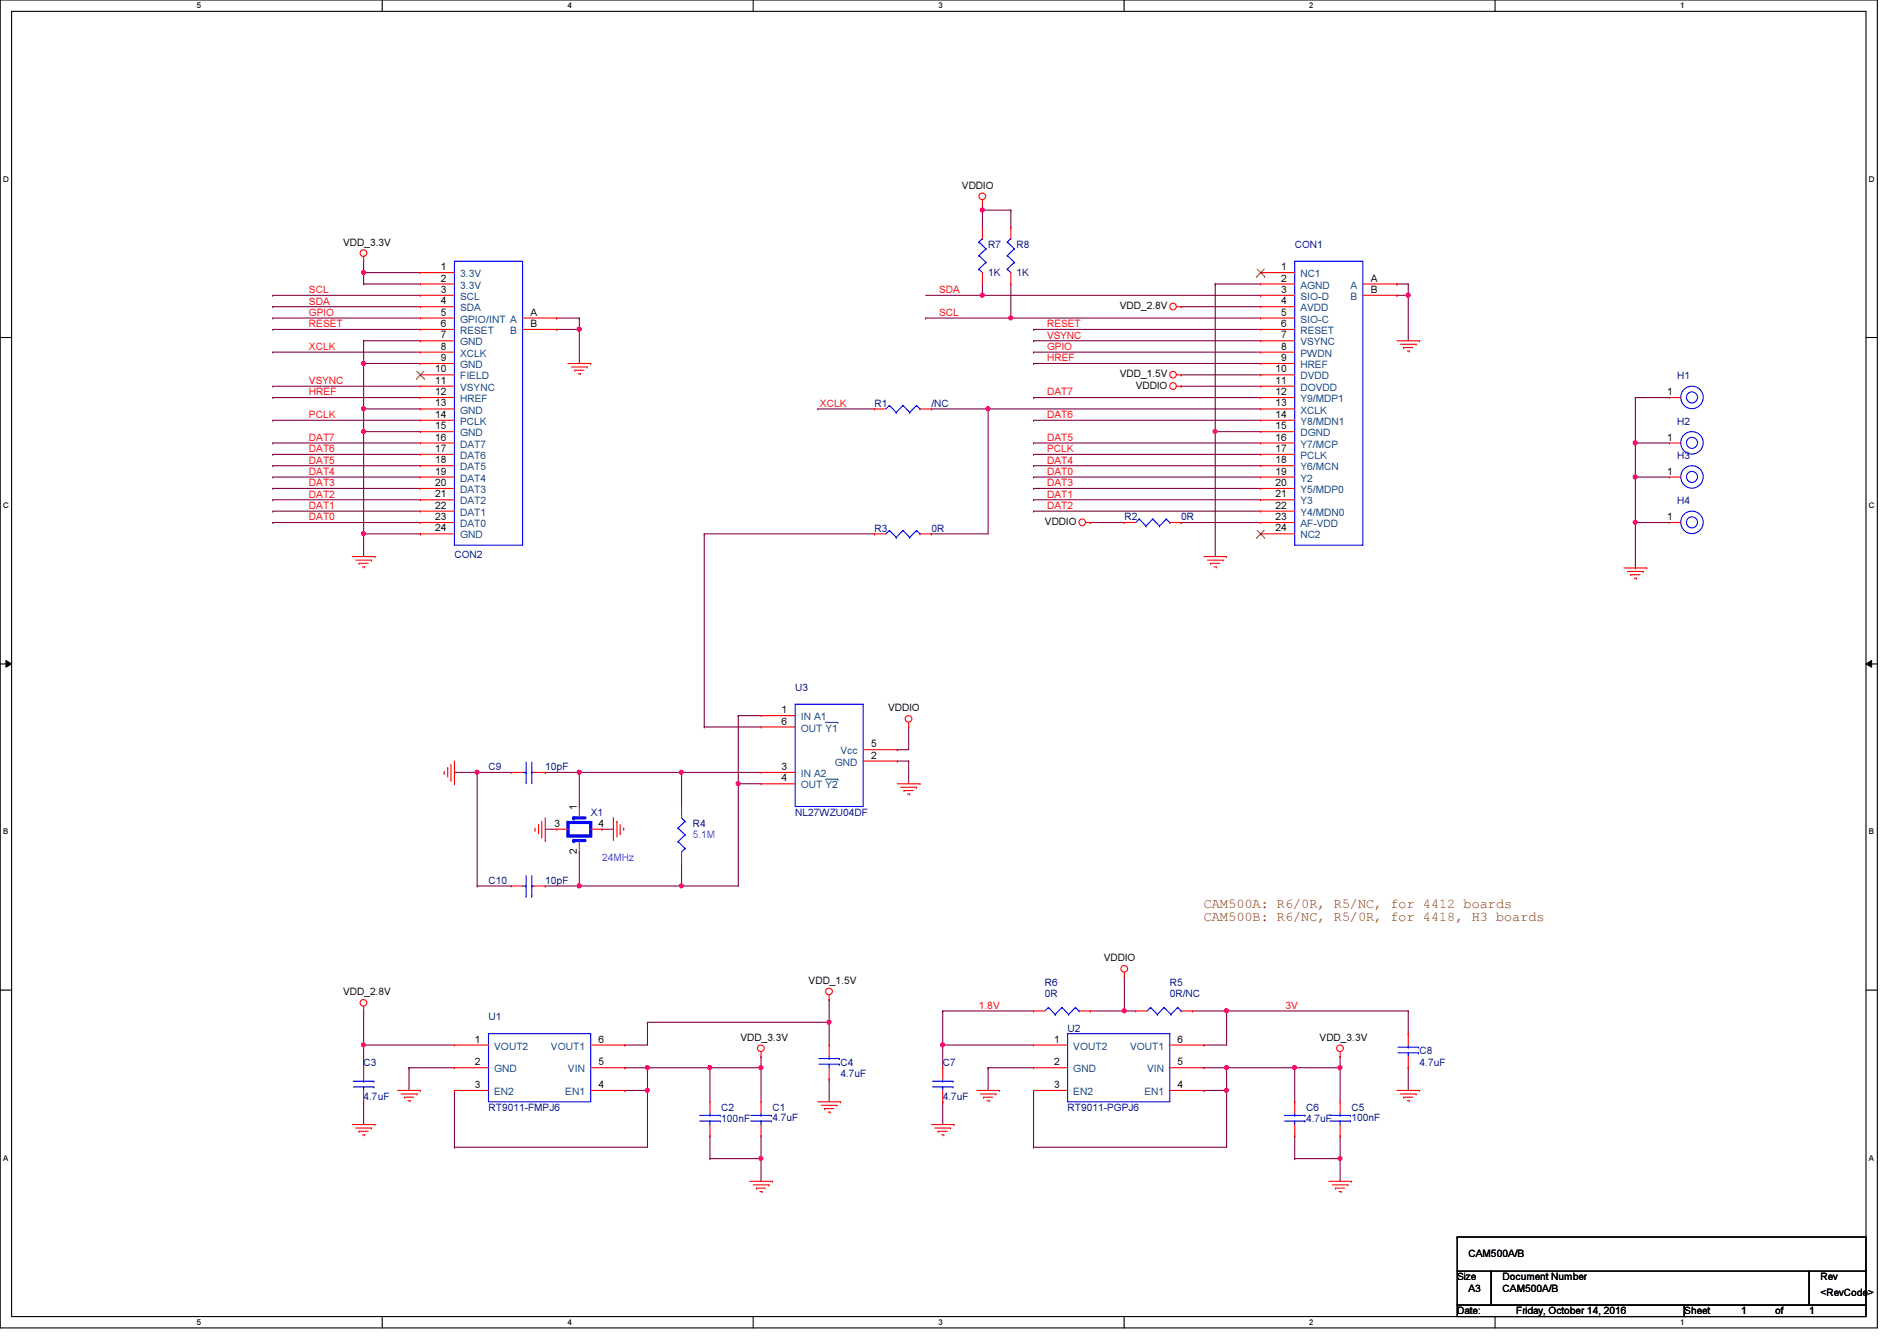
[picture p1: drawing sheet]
<svg xmlns="http://www.w3.org/2000/svg" width="297mm" height="210mm" viewBox="0 0 297 210" stroke-linecap="round" stroke-linejoin="round" font-family="sans-serif">
<path d="M0 0h294v207.9h-294zM1.8 1.8h290.4v204.3h-290.4z" fill="none" stroke="#000" stroke-width=".17"/>
<g fill="#fff">
<path d="M30.8 .2h.7v1.4h-.7z"/>
<path d="M30.8 206.2h.7v1.4h-.7z"/>
</g>
<path d="M59.9 0v1.8M59.9 206.1v1.8" fill="none" stroke="#000" stroke-width=".17"/>
<g fill="#fff">
<path d="M88.9 .2h.6v1.4h-.6z"/>
<path d="M88.9 206.2h.6v1.4h-.6z"/>
</g>
<path d="M117.9 0v1.8M117.9 206.1v1.8" fill="none" stroke="#000" stroke-width=".17"/>
<g fill="#fff">
<path d="M146.9 .2h.7v1.4h-.7z"/>
<path d="M146.9 206.2h.7v1.4h-.7z"/>
</g>
<path d="M176 0v1.8M176 206.1v1.8" fill="none" stroke="#000" stroke-width=".17"/>
<g fill="#fff">
<path d="M205 .2h.7v1.4h-.7z"/>
<path d="M205 206.2h.7v1.4h-.7z"/>
</g>
<path d="M234.1 0v1.8M234.1 206.1v1.8" fill="none" stroke="#000" stroke-width=".17"/>
<g fill="#fff">
<path d="M263.1 .2h.7v1.4h-.7z"/>
<path d="M263.1 206.2h.7v1.4h-.7z"/>
<path d="M.5 27.3h.9v1.4h-.9z"/>
<path d="M292.6 27.3h.9v1.4h-.9z"/>
<path d="M.5 78.4h.9v1.4h-.9z"/>
<path d="M292.6 78.4h.9v1.4h-.9z"/>
</g>
<path d="M0 52.8h1.8M292.2 52.8h1.8" fill="none" stroke="#000" stroke-width=".17"/>
<g fill="#fff">
<path d="M.5 129.5h.8v1.4h-.8z"/>
<path d="M292.6 129.5h.9v1.4h-.9z"/>
</g>
<path d="M0 103.9h1.8M292.2 103.9h1.8" fill="none" stroke="#000" stroke-width=".17"/>
<path d="M.9 103.4l.9 .5-.9 .5zM292.2 103.9l.9-.5v1z" fill="#000"/>
<path d="M.9 103.4l.9 .5-.9 .5zM292.2 103.9l.9-.5v1z" fill="none" stroke="#000" stroke-width=".16"/>
<g fill="#fff">
<path d="M.5 180.5h.8v1.4h-.8z"/>
<path d="M292.6 180.5h.9v1.4h-.9z"/>
</g>
<path d="M0 155h1.8M292.2 155h1.8" fill="none" stroke="#000" stroke-width=".17"/>
<path d="M218.7 44.4h.1M218.7 46.2h.1M218.7 44.4h1.8M218.7 46.2h1.8M220.5 46.2h.1M220.5 46.2v7.1" fill="none" stroke="#800040" stroke-width=".17"/>
<circle cx="220.5" cy="46.2" r=".32" fill="#f0f"/>
<circle cx="220.5" cy="46.2" r=".32" fill="none" stroke="#f0f" stroke-width=".17"/>
<path d="M220.5 44.4h.1M220.5 44.4v1.8M56.9 67.6h.1M56.9 67.6v19.5M56.9 83.6h.1" fill="none" stroke="#800040" stroke-width=".17"/>
<circle cx="56.9" cy="83.5" r=".32" fill="#f0f"/>
<circle cx="56.9" cy="83.5" r=".32" fill="none" stroke="#f0f" stroke-width=".17"/>
<circle cx="56.9" cy="67.5" r=".32" fill="#f0f"/>
<circle cx="56.9" cy="67.5" r=".32" fill="none" stroke="#f0f" stroke-width=".17"/>
<path d="M56.9 53.3h.1M56.9 56.9h.1M56.9 53.3h8.9M56.9 56.9h8.9M56.9 53.3v10.7M56.9 64h.1M56.9 64h8.9" fill="none" stroke="#800040" stroke-width=".17"/>
<circle cx="56.9" cy="56.9" r=".32" fill="#f0f"/>
<circle cx="56.9" cy="56.9" r=".32" fill="none" stroke="#f0f" stroke-width=".17"/>
<path d="M56.9 67.6h.1M56.9 64h.1M56.9 67.6h8.9M56.9 64v3.6" fill="none" stroke="#800040" stroke-width=".17"/>
<circle cx="56.9" cy="64" r=".32" fill="#f0f"/>
<circle cx="56.9" cy="64" r=".32" fill="none" stroke="#f0f" stroke-width=".17"/>
<g fill="none" stroke="#800040" stroke-width=".17">
<path d="M42.7 55.1h.1M42.7 51.6h.1M42.7 49.8h.1M42.7 48h.1M42.7 46.2h.1M42.7 55.1h23.1M42.7 51.6h23.1M42.7 49.8h23.1M42.7 48h23.1M42.7 46.2h23.1M56.9 40.9h.1M56.9 42.7h.1"/>
<path d="M56.9 40.9v1.8M56.9 42.7h8.9M42.7 76.5h.1M42.7 69.3h.1M42.7 72.9h.1M42.7 74.7h.1M42.7 78.2h.1M42.7 71.1h.1M42.7 65.8h.1M42.7 62.2h.1M42.7 60.5h.1M42.7 76.5h23.1"/>
<path d="M42.7 69.3h23.1M42.7 72.9h23.1M42.7 74.7h23.1M42.7 78.2h23.1M42.7 71.1h23.1M42.7 65.8h23.1M42.7 62.2h23.1M42.7 60.5h23.1M42.7 80h.1M42.7 81.8h.1M42.7 80h23.1M42.7 81.8h23.1"/>
</g>
<circle cx="56.9" cy="42.6" r=".32" fill="#f0f"/>
<circle cx="56.9" cy="42.6" r=".32" fill="none" stroke="#f0f" stroke-width=".17"/>
<path d="M56.9 44.4h.1M56.9 42.7h.1M56.9 44.4h8.9M56.9 42.7v1.7M87.2 49.8h.1M87.2 49.8h3.5M90.7 51.6h.1M90.7 51.6v5.3" fill="none" stroke="#800040" stroke-width=".17"/>
<circle cx="90.7" cy="51.5" r=".32" fill="#f0f"/>
<circle cx="90.7" cy="51.5" r=".32" fill="none" stroke="#f0f" stroke-width=".17"/>
<path d="M87.2 51.6h.1M90.7 49.8h.1M90.7 49.8v1.8h-3.5M190.3 44.4h.1M190.3 44.4h7.1M190.3 67.6h.1M190.3 67.6v19.5" fill="none" stroke="#800040" stroke-width=".17"/>
<circle cx="190.3" cy="67.5" r=".32" fill="#f0f"/>
<circle cx="190.3" cy="67.5" r=".32" fill="none" stroke="#f0f" stroke-width=".17"/>
<path d="M190.3 44.4h.1M190.3 44.4v23.2M190.3 67.6h.1M190.3 67.6h7.1M64 167.1h.1M64 167.1h7.2M64 167.1v3.6M101.4 167.1h.1M101.4 167.1v3.6" fill="none" stroke="#800040" stroke-width=".17"/>
<circle cx="101.4" cy="167.1" r=".32" fill="#f0f"/>
<circle cx="101.4" cy="167.1" r=".32" fill="none" stroke="#f0f" stroke-width=".17"/>
<path d="M71.2 170.7h.1M71.2 179.6h.1M71.2 170.7v8.9M97.8 170.7h.1M97.8 170.7h3.6M101.4 170.7h.1M101.4 170.7v8.9h-30.2" fill="none" stroke="#800040" stroke-width=".17"/>
<circle cx="101.4" cy="170.7" r=".32" fill="#f0f"/>
<circle cx="101.4" cy="170.7" r=".32" fill="none" stroke="#f0f" stroke-width=".17"/>
<path d="M56.9 158.2h.1M56.9 158.2v5.4M97.8 167.1h.1M97.8 167.1h3.6M101.4 160h.1M101.4 160h28.4" fill="none" stroke="#800040" stroke-width=".17"/>
<circle cx="129.8" cy="160" r=".32" fill="#f0f"/>
<circle cx="129.8" cy="160" r=".32" fill="none" stroke="#f0f" stroke-width=".17"/>
<path d="M129.8 160h.1M129.8 160v3.6M119.2 181.4h.1M119.2 181.4v3.5" fill="none" stroke="#800040" stroke-width=".17"/>
<circle cx="119.1" cy="181.3" r=".32" fill="#f0f"/>
<circle cx="119.1" cy="181.3" r=".32" fill="none" stroke="#f0f" stroke-width=".17"/>
<path d="M56.9 163.6h.1M56.9 163.6v3.5M111.2 177.8h.1M111.2 177.8v3.6M111.2 181.4h.1M111.2 181.4h8" fill="none" stroke="#800040" stroke-width=".17"/>
<circle cx="56.9" cy="163.5" r=".32" fill="#f0f"/>
<circle cx="56.9" cy="163.5" r=".32" fill="none" stroke="#f0f" stroke-width=".17"/>
<path d="M56.9 172.5h.1M56.9 172.5v3.5M111.2 167.1h.1M111.2 167.1h8M119.2 177.8h.1M119.2 177.8v3.6" fill="none" stroke="#800040" stroke-width=".17"/>
<circle cx="111.1" cy="167.1" r=".32" fill="#f0f"/>
<circle cx="111.1" cy="167.1" r=".32" fill="none" stroke="#f0f" stroke-width=".17"/>
<path d="M129.8 156.5h.1M129.8 156.5v3.5M56.9 163.6h.1M56.9 163.6h14.3M101.4 160h.1M101.4 160v3.6M119.2 165.4h.1M119.2 165.4v1.7M129.8 168.9h.1M129.8 168.9v3.6" fill="none" stroke="#800040" stroke-width=".17"/>
<circle cx="119.1" cy="167.1" r=".32" fill="#f0f"/>
<circle cx="119.1" cy="167.1" r=".32" fill="none" stroke="#f0f" stroke-width=".17"/>
<path d="M158.3 49.8h.1M158.3 49.8h39.1M185 48h.1M185 48h12.4M101.4 167.1h.1M101.4 167.1h9.8M111.2 167.1h.1M111.2 167.1v5.4M119.2 167.1h.1M119.2 167.1v5.4" fill="none" stroke="#800040" stroke-width=".17"/>
<circle cx="158.3" cy="49.8" r=".32" fill="#f0f"/>
<circle cx="158.3" cy="49.8" r=".32" fill="none" stroke="#f0f" stroke-width=".17"/>
<g fill="none" stroke="#800040" stroke-width=".17">
<path d="M161.8 51.6h.1M161.8 53.3h.1M161.8 55.1h.1M161.8 56.9h.1M161.8 51.6h35.6M161.8 53.3h35.6M161.8 55.1h35.6M161.8 56.9h35.6M185 58.7h.1M185 58.7h12.4M97.8 163.6h.1M97.8 163.6h3.6"/>
<path d="M154.7 167.1h.1M154.7 167.1h7.1M154.7 167.1v3.6M192.1 167.1h.1M192.1 167.1v3.6"/>
</g>
<circle cx="192" cy="167.1" r=".32" fill="#f0f"/>
<circle cx="192" cy="167.1" r=".32" fill="none" stroke="#f0f" stroke-width=".17"/>
<path d="M161.8 170.7h.1M161.8 179.6h.1M161.8 170.7v8.9M188.5 170.7h.1M188.5 170.7h3.6M192.1 170.7h.1M192.1 170.7v8.9h-30.3" fill="none" stroke="#800040" stroke-width=".17"/>
<circle cx="192" cy="170.7" r=".32" fill="#f0f"/>
<circle cx="192" cy="170.7" r=".32" fill="none" stroke="#f0f" stroke-width=".17"/>
<path d="M147.6 158.2h.1M147.6 158.2v5.4M192.1 158.2h.1M192.1 158.2h28.4M188.5 167.1h.1M188.5 167.1h3.6" fill="none" stroke="#800040" stroke-width=".17"/>
<circle cx="192" cy="158.2" r=".32" fill="#f0f"/>
<circle cx="192" cy="158.2" r=".32" fill="none" stroke="#f0f" stroke-width=".17"/>
<path d="M220.5 158.2h.1M220.5 158.2v3.6M209.8 181.4h.1M209.8 181.4v3.5" fill="none" stroke="#800040" stroke-width=".17"/>
<circle cx="209.8" cy="181.3" r=".32" fill="#f0f"/>
<circle cx="209.8" cy="181.3" r=".32" fill="none" stroke="#f0f" stroke-width=".17"/>
<path d="M147.6 163.6h.1M147.6 163.6v3.5M202.7 177.8h.1M202.7 177.8v3.6M202.7 181.4h.1M202.7 181.4h7.1" fill="none" stroke="#800040" stroke-width=".17"/>
<circle cx="147.6" cy="163.5" r=".32" fill="#f0f"/>
<circle cx="147.6" cy="163.5" r=".32" fill="none" stroke="#f0f" stroke-width=".17"/>
<path d="M147.6 172.5h.1M147.6 172.5v3.5M202.7 167.1h.1M202.7 167.1h7.1M209.8 177.8h.1M209.8 177.8v3.6" fill="none" stroke="#800040" stroke-width=".17"/>
<circle cx="202.7" cy="167.1" r=".32" fill="#f0f"/>
<circle cx="202.7" cy="167.1" r=".32" fill="none" stroke="#f0f" stroke-width=".17"/>
<path d="M192.1 158.2h.1M192.1 158.2v5.4M147.6 163.6h.1M147.6 163.6h14.2M209.8 165.4h.1M209.8 165.4v1.7M220.5 167.1h.1M220.5 167.1v3.6" fill="none" stroke="#800040" stroke-width=".17"/>
<circle cx="209.8" cy="167.1" r=".32" fill="#f0f"/>
<circle cx="209.8" cy="167.1" r=".32" fill="none" stroke="#f0f" stroke-width=".17"/>
<path d="M176.1 152.9h.1M176.1 152.9v5.3M186.7 158.2h.1M186.7 158.2h5.4M188.5 163.6h.1M188.5 163.6h3.6M192.1 167.1h.1M192.1 167.1h10.6M202.7 167.1h.1M202.7 167.1v5.4M209.8 167.1h.1M209.8 167.1v5.4" fill="none" stroke="#800040" stroke-width=".17"/>
<circle cx="176" cy="158.2" r=".32" fill="#f0f"/>
<circle cx="176" cy="158.2" r=".32" fill="none" stroke="#f0f" stroke-width=".17"/>
<g fill="none" stroke="#800040" stroke-width=".17">
<path d="M128.1 64h.1M128.1 64h8.8M154.7 64h.1M154.7 64h42.7M161.8 62.2h.1M161.8 65.8h.1M161.8 69.3h.1M161.8 71.1h.1M161.8 72.9h.1M161.8 74.7h.1M161.8 76.5h.1M161.8 78.2h.1"/>
<path d="M161.8 62.2h35.6M161.8 65.8h35.6M161.8 69.3h35.6M161.8 71.1h35.6M161.8 72.9h35.6M161.8 74.7h35.6M161.8 76.5h35.6M161.8 78.2h35.6M185 60.5h.1M185 60.5h12.4M161.8 80h.1M161.8 80h35.6"/>
<path d="M170.7 81.8h.1M170.7 81.8h5.4M185 81.8h.1M185 81.8h12.4M90.7 120.9h.1M90.7 120.9v5.3"/>
</g>
<circle cx="90.7" cy="120.9" r=".32" fill="#f0f"/>
<circle cx="90.7" cy="120.9" r=".32" fill="none" stroke="#f0f" stroke-width=".17"/>
<path d="M106.7 120.9h.1M106.7 120.9h12.5" fill="none" stroke="#800040" stroke-width=".17"/>
<circle cx="106.7" cy="120.9" r=".32" fill="#f0f"/>
<circle cx="106.7" cy="120.9" r=".32" fill="none" stroke="#f0f" stroke-width=".17"/>
<path d="M106.7 138.7h.1M115.6 122.7h.1M115.6 122.7h3.6M115.6 122.7v16h-8.9" fill="none" stroke="#800040" stroke-width=".17"/>
<circle cx="106.7" cy="138.7" r=".32" fill="#f0f"/>
<circle cx="106.7" cy="138.7" r=".32" fill="none" stroke="#f0f" stroke-width=".17"/>
<path d="M74.7 120.9h.1M74.7 138.7h.1M74.7 120.9h5.3M74.7 138.7h5.3M74.7 120.9v17.8M85.4 129.8h.1M85.4 129.8h1.8M90.7 133.3h.1M90.7 133.3v5.4" fill="none" stroke="#800040" stroke-width=".17"/>
<circle cx="74.7" cy="120.9" r=".32" fill="#f0f"/>
<circle cx="74.7" cy="120.9" r=".32" fill="none" stroke="#f0f" stroke-width=".17"/>
<g fill="none" stroke="#800040" stroke-width=".17">
<path d="M140.5 117.3h.1M140.5 119.1h.1M140.5 119.1h1.8M142.3 113.8h.1M142.3 119.1h.1M142.3 113.8v3.5h-1.8M142.3 119.1v3.6M71.2 120.9h.1M71.2 120.9h3.5M85.4 120.9h.1M85.4 138.7h.1M85.4 120.9h21.3"/>
<path d="M90.7 120.9h.1M90.7 138.7h.1M106.7 120.9h.1M106.7 135.1h.1M106.7 135.1v3.6h-21.3M106.7 120.9v5.3"/>
</g>
<circle cx="90.7" cy="138.7" r=".32" fill="#f0f"/>
<circle cx="90.7" cy="138.7" r=".32" fill="none" stroke="#f0f" stroke-width=".17"/>
<path d="M115.6 112h.1M115.6 112v10.7" fill="none" stroke="#800040" stroke-width=".17"/>
<circle cx="115.6" cy="122.7" r=".32" fill="#f0f"/>
<circle cx="115.6" cy="122.7" r=".32" fill="none" stroke="#f0f" stroke-width=".17"/>
<path d="M154.7 64h.1M154.7 64v19.6M110.3 83.6h.1M110.3 83.6v30.2M110.3 83.6h26.6M136.9 83.6h.1M110.3 113.8h.1M110.3 113.8h8.9M115.6 112h.1M115.6 112h3.6M94.3 129.8h.1M94.3 129.8h1.8" fill="none" stroke="#800040" stroke-width=".17"/>
<circle cx="154.7" cy="64" r=".32" fill="#f0f"/>
<circle cx="154.7" cy="64" r=".32" fill="none" stroke="#f0f" stroke-width=".17"/>
<g fill="none" stroke="#800040" stroke-width=".17">
<path d="M144.9 46.2h8.9M153.8 46.2h.1M145.8 64h.1M145.8 64h8.9M56.9 83.6h8.9M65.8 83.6h.1M145.8 83.6h.1M145.8 83.6h8.9M147.6 158.2h.1M147.6 158.2h14.2M170.7 158.2h.1M170.7 158.2h7.1"/>
<path d="M176.1 158.2h.1"/>
</g>
<circle cx="153.8" cy="46.2" r=".32" fill="#f0f"/>
<circle cx="153.8" cy="46.2" r=".32" fill="none" stroke="#f0f" stroke-width=".17"/>
<path d="M153.8 32.9h.1M153.8 32v.9M153.8 32.9h4.5M158.3 32.9h.1M144.9 49.8h.1M144.9 49.8h13.4M153.8 46.2h.1M153.8 46.2h43.6M153.8 44.4v1.8M158.3 49.8h.1M158.3 44.4v5.4M197.4 46.2h.1" fill="none" stroke="#800040" stroke-width=".17"/>
<circle cx="153.8" cy="32.9" r=".32" fill="#f0f"/>
<circle cx="153.8" cy="32.9" r=".32" fill="none" stroke="#f0f" stroke-width=".17"/>
<path d="M153.8 35.6h.1M153.8 32.9v2.7M158.3 35.6h.1M158.3 32.9v2.7M256.1 62.2h.1M256.1 69.3h.1M256.1 62.2h5.3M256.1 62.2v7.1" fill="none" stroke="#800040" stroke-width=".17"/>
<circle cx="256" cy="69.3" r=".32" fill="#f0f"/>
<circle cx="256" cy="69.3" r=".32" fill="none" stroke="#f0f" stroke-width=".17"/>
<path d="M256.1 69.3h.1M256.1 74.7h.1M256.1 69.3h5.3M256.1 69.3v5.4" fill="none" stroke="#800040" stroke-width=".17"/>
<circle cx="256" cy="74.6" r=".32" fill="#f0f"/>
<circle cx="256" cy="74.6" r=".32" fill="none" stroke="#f0f" stroke-width=".17"/>
<path d="M256.1 74.7h.1M256.1 74.7h5.3M256.1 74.7v7.1M256.1 81.8h.1M256.1 81.8h5.3" fill="none" stroke="#800040" stroke-width=".17"/>
<circle cx="256" cy="81.8" r=".32" fill="#f0f"/>
<circle cx="256" cy="81.8" r=".32" fill="none" stroke="#f0f" stroke-width=".17"/>
<path d="M256.1 88.9h.1M256.1 81.8v7.1" fill="none" stroke="#800040" stroke-width=".17"/>
<g fill="none" stroke="#f00" stroke-width=".17">
<path d="M153.8 32h.1M153.8 31.3v.7M56.9 40.9h.1M56.9 40.2v.7M65.8 42.7h.1M65.8 44.4h.1M65.8 46.2h.1M65.8 48h.1M65.8 49.8h.1M65.8 51.6h.1M65.8 53.3h.1M65.8 55.1h.1"/>
<path d="M65.8 56.9h.1M65.8 58.7h.1M65.8 53.3h5.4M65.8 56.9h5.4M65.8 48h5.4M65.8 58.7h5.4M65.8 42.7h5.4M65.8 44.4h5.4M65.8 46.2h5.4M65.8 49.8h5.4M65.8 51.6h5.4M65.8 55.1h5.4"/>
<path d="M81.8 49.8h5.4M81.8 51.6h5.4M87.2 49.8h.1M87.2 51.6h.1M88.9 56.9h3.6M89.5 57.4h2.4M90 58h.1M90 58h1.4M90.5 58.5h.4M90.9 58.5h.1M91.9 57.4h.1M92.5 56.9h.1"/>
<path d="M184.2 48h.8M184.2 58.7h.8M185 48h.1M185 58.7h.1M197.4 42.7h.1M197.4 44.4h.1M197.4 46.2h.1M197.4 48h.1M197.4 49.8h.1M197.4 51.6h.1M197.4 53.3h.1M197.4 55.1h.1"/>
<path d="M197.4 56.9h.1M197.4 58.7h.1M197.4 53.3h5.3M197.4 56.9h5.3M197.4 48h5.3M197.4 58.7h5.3M197.4 42.7h5.3M197.4 44.4h5.3M197.4 46.2h5.3M197.4 49.8h5.3M197.4 51.6h5.3M197.4 55.1h5.3"/>
<path d="M213.4 44.4h5.3M213.4 46.2h5.3M218.7 44.4h.1M218.7 46.2h.1M218.7 53.3h3.6M219.3 53.9h2.4M219.8 54.4h.1M219.8 54.4h1.4M220.3 54.9h.4M220.7 54.9h.1M221.7 53.9h.1M222.3 53.3h.1"/>
<path d="M65.8 60.5h.1M65.8 62.2h.1M65.8 64h.1M65.8 65.8h.1M65.8 67.6h.1M65.8 69.3h.1M65.8 71.1h.1M65.8 72.9h.1M65.8 74.7h.1M65.8 76.5h.1M65.8 78.2h.1M65.8 60.5h5.4"/>
<path d="M65.8 62.2h5.4M65.8 64h5.4M65.8 65.8h5.4M65.8 67.6h5.4M65.8 69.3h5.4M65.8 71.1h5.4M65.8 72.9h5.4M65.8 74.7h5.4M65.8 76.5h5.4M65.8 78.2h5.4M136.9 64h.1M136.9 64h1.8"/>
<path d="M144.1 64h1.7M145.8 64h.1M184.2 60.5h.8M185 60.5h.1M197.4 60.5h.1M197.4 62.2h.1M197.4 64h.1M197.4 65.8h.1M197.4 67.6h.1M197.4 69.3h.1M197.4 71.1h.1M197.4 72.9h.1"/>
<path d="M197.4 74.7h.1M197.4 76.5h.1M197.4 78.2h.1M197.4 60.5h5.3M197.4 62.2h5.3M197.4 64h5.3M197.4 65.8h5.3M197.4 67.6h5.3M197.4 69.3h5.3M197.4 71.1h5.3M197.4 72.9h5.3M197.4 74.7h5.3"/>
<path d="M197.4 76.5h5.3M197.4 78.2h5.3M261.4 69.3h.1M261.4 69.3h1.8M55.2 87.1h3.5M55.7 87.7h2.5M56.2 88.2h.1M56.2 88.2h1.5M56.8 88.7h.3M57.1 88.7h.1M58.2 87.7h.1M58.7 87.1h.1"/>
<path d="M65.8 80h.1M65.8 81.8h.1M65.8 83.6h.1M65.8 81.8h5.4M65.8 80h5.4M65.8 83.6h5.4M136.9 83.6h.1M136.9 83.6h1.8M144.1 83.6h1.7M145.8 83.6h.1M170 81.8h.7M170.7 81.8h.1"/>
<path d="M176.1 81.8h.1M176.1 81.8h1.7M183.2 81.8h1.8M185 81.8h.1M188.5 87.1h3.6M189.1 87.7h2.4M189.6 88.2h.1M189.6 88.2h1.4M190.1 88.7h.4M190.5 88.7h.1M191.5 87.7h.1M192.1 87.1h.1"/>
<path d="M197.4 80h.1M197.4 81.8h.1M197.4 83.6h.1M197.4 81.8h5.3M197.4 80h5.3M197.4 83.6h5.3M254.3 88.9h3.5M254.8 89.5h2.5M255.4 90h.1M255.4 90h1.4M255.9 90.5h.3M256.2 90.5h.1"/>
<path d="M257.3 89.5h.1M257.8 88.9h.1M261.4 81.8h.1M261.4 81.8h1.8M70.6 119.7v2.4M71.2 119.1v3.6M119.2 112h.1M119.2 113.8h.1M119.2 112h5.3M119.2 113.8h5.3M135.2 119.1h5.3M135.2 117.3h5.3"/>
<path d="M140.5 119.1h.1M140.5 117.3h.1M142.3 113.8h.1M142.3 113.1v.7M69.6 121.1h.1M69.6 120.7v.4M70.1 120.2h.1M70.1 120.2v1.4M70.6 122.1h.1M71.2 122.7h.1M80 120.9h.1M80 120.9h1.8"/>
<path d="M83.6 120.9h1.8M83.8 130h.1M83.8 129.6v.4M84.3 129.1h.1M84.3 129.1v1.4M84.8 131h.1M84.8 128.6v2.4M85.4 131.6h.1M85.4 120.9h.1M85.4 128v3.6M96.1 128h.1M96.1 128v3.6"/>
<path d="M96.6 128.6h.1M96.6 128.6v2.4M97.1 130.5h.1M97.1 129.1v1.4M97.7 129.6h.1M97.7 129.6v.4M119.2 120.9h.1M119.2 122.7h.1M119.2 122.7h5.3M119.2 120.9h5.3M140.5 122.7h3.6M141.1 123.2h2.4"/>
<path d="M141.6 123.7h.1M141.6 123.7h1.4M142.1 124.3h.3M142.4 124.3h.1M143.5 123.2h.1M144.1 122.7h.1M56.9 158.2h.1M56.9 157.5v.7M129.8 156.5h.1M129.8 155.7v.8M176.1 152.9h.1M176.1 152.2v.7"/>
<path d="M55.2 176h3.5M55.7 176.6h2.5M56.2 177.1h.1M56.2 177.1h1.5M56.8 177.6h.3M57.1 177.6h.1M58.2 176.6h.1M58.7 176h.1M62.3 170.7h3.5M62.8 171.2h2.5M63.3 171.7h.1M63.3 171.7h1.5"/>
<path d="M63.9 172.3h.3M64.2 172.3h.1M65.3 171.2h.1M65.8 170.7h.1M71.2 163.6h.1M71.2 167.1h.1M71.2 170.7h.1M71.2 170.7h5.3M71.2 163.6h5.3M71.2 167.1h5.3M92.5 170.7h5.3M92.5 163.6h5.3"/>
<path d="M92.5 167.1h5.3M97.8 170.7h.1M97.8 167.1h.1M97.8 163.6h.1M119.2 165.4h.1M119.2 172.5h.1M119.2 177.8h.1M119.2 164.6v.8M119.2 172.5v1.7M119.2 176v1.8M128.1 172.5h3.5M128.6 173h2.5"/>
<path d="M129.1 173.5h.1M129.1 173.5h1.5M129.7 174.1h.3M129.8 163.6h.1M129.8 168.9h.1M129.8 163.6v1.8M129.8 167.1v1.8M130 174.1h.1M131.1 173h.1M131.6 172.5h.1M145.8 176h3.6M146.4 176.6h2.4"/>
<path d="M146.9 177.1h.1M146.9 177.1h1.4M147.4 177.6h.4M147.6 167.1h.1M147.6 172.5h.1M147.6 167.1v1.8M147.6 170.7v1.8M147.8 177.6h.1M148.8 176.6h.1M149.4 176h.1M152.9 170.7h3.6M153.5 171.2h2.5"/>
<path d="M154 171.7h.1M154 171.7h1.4M154.6 172.3h.3M154.9 172.3h.1M156 171.2h.1M156.5 170.7h.1M161.8 163.6h.1M161.8 167.1h.1M161.8 170.7h.1M161.8 170.7h5.4M161.8 163.6h5.4M161.8 167.1h5.4"/>
<path d="M183.2 170.7h5.3M183.2 163.6h5.3M183.2 167.1h5.3M188.5 170.7h.1M188.5 167.1h.1M188.5 163.6h.1M209.8 165.4h.1M209.8 172.5h.1M209.8 177.8h.1M209.8 164.6v.8M209.8 172.5v1.7M209.8 176v1.8"/>
<path d="M218.7 170.7h3.6M219.3 171.2h2.4M219.8 171.7h.1M219.8 171.7h1.4M220.3 172.3h.4M220.5 161.8h.1M220.5 167.1h.1M220.5 161.8v1.8M220.5 165.4v1.7M220.7 172.3h.1M221.7 171.2h.1M222.3 170.7h.1"/>
<path d="M117.4 184.9h3.5M117.9 185.5h2.5M118.4 186h.1M118.4 186h1.5M119 186.5h.3M119.3 186.5h.1M120.4 185.5h.1M120.9 184.9h.1M208.1 184.9h3.5M208.6 185.5h2.5M209.1 186h.1M209.1 186h1.5"/>
<path d="M209.7 186.5h.3M210 186.5h.1M211.1 185.5h.1M211.6 184.9h.1"/>
<circle cx="56.9" cy="39.6" r=".52"/>
<circle cx="153.8" cy="30.7" r=".52"/>
<circle cx="183.7" cy="48" r=".52"/>
<circle cx="183.7" cy="58.6" r=".52"/>
<circle cx="183.7" cy="60.4" r=".52"/>
<circle cx="169.4" cy="81.8" r=".52"/>
<circle cx="142.3" cy="112.5" r=".52"/>
<circle cx="56.9" cy="157" r=".52"/>
<circle cx="129.8" cy="155.2" r=".52"/>
<circle cx="176" cy="151.6" r=".52"/>
<circle cx="119.1" cy="164.1" r=".52"/>
<circle cx="209.8" cy="164.1" r=".52"/>
</g>
<path d="M228.2 199h5.3v5.3h-5.3zM228.2 193.6h.1M228.2 193.6v5.4M228.2 193.6h64M233.5 199h49.8v5.3h-49.8zM283.3 199h8.9v5.3h-8.9zM292.2 193.6h.1M292.2 199h.1M292.2 193.6v5.4M228.2 204.3h35.5v1.8h-35.5zM263.7 204.3h28.5v1.8h-28.5z" fill="none" stroke="#000" stroke-width=".17"/>
<g fill="none" stroke="#00f" stroke-width=".17">
<path d="M71.2 40.9h10.6v44.4h-10.6zM202.7 40.9h10.7v44.4h-10.7zM139.3 63.5h.1M139.3 63.5l-.6 .5M139.3 63.5l1 1.1M140.3 64.6h.1M141.4 63.5h.1M141.4 63.5l-1.1 1.1M141.4 63.5l1 1.1M142.4 64.6h.1M143.5 63.5h.1M143.5 63.5l-1.1 1.1"/>
<path d="M143.5 63.5l.6 .5M144.1 64h.1M139.3 83h.1M139.3 83l-.6 .6M139.3 83l1 1.1M140.3 84.1h.1M141.4 83h.1M141.4 83l-1.1 1.1M141.4 83l1 1.1M142.4 84.1h.1M143.5 83h.1M143.5 83l-1.1 1.1"/>
<path d="M143.5 83l.6 .6M144.1 83.6h.1M178.4 81.2h.1M178.4 81.2l-.6 .6M178.4 81.2l1 1.1M179.4 82.3h.1M180.5 81.2h.1M180.5 81.2l-1.1 1.1M180.5 81.2l1.1 1.1M181.6 82.3h.1M182.6 81.2h.1M182.6 81.2l-1 1.1"/>
<path d="M182.6 81.2l.6 .6M183.2 81.8h.1M82.4 119.3v3.2M83.3 119.3v3.2M124.5 110.2h10.7v16h-10.7zM81.8 120.9h.6M82.4 122.5h.1M82.4 120.9h.1M83.3 120.9h.1M83.3 122.5h.1M83.3 120.9h.3M76.5 161.8h16v10.7h-16z"/>
<path d="M117.6 175.5h3.2M117.6 174.6h3.2M119.2 174.6h.1M119.2 175.5h.1M119.2 174.2v.4M119.2 175.5v.5M120.8 175.5h.1M120.8 174.6h.1M128.2 166.6h3.2M128.2 165.7h3.2M129.8 165.7h.1M129.8 166.6h.1"/>
<path d="M129.8 165.4v.3M129.8 166.6v.5M131.4 166.6h.1M131.4 165.7h.1M146 170.1h3.2M146 169.2h3.2M147.6 169.2h.1M147.6 170.1h.1M147.6 168.9v.3M147.6 170.1v.6M149.2 170.1h.1M149.2 169.2h.1"/>
<path d="M167.2 161.8h16v10.7h-16zM208.2 175.5h3.3M208.2 174.6h3.3M209.8 174.6h.1M209.8 175.5h.1M209.8 174.2v.4M209.8 175.5v.5M211.5 175.5h.1M211.5 174.6h.1M218.9 164.8h3.2M218.9 163.9h3.2M220.5 163.9h.1"/>
<path d="M220.5 164.8h.1M220.5 163.6v.3M220.5 164.8v.6M222.1 164.8h.1M222.1 163.9h.1"/>
<circle cx="264.9" cy="69.3" r="1.76"/>
<circle cx="264.9" cy="69.3" r=".87"/>
<circle cx="264.9" cy="81.8" r="1.76"/>
<circle cx="264.9" cy="81.8" r=".87"/>
</g>
<path d="M65.2 59.3h.1M65.3 58.1l1.1 1.2M66.4 58.1l-1.2 1.2M66.4 59.3h.1M196.8 43.3h.1M196.8 42.1l1.2 1.2M197.9 42.1l-1.1 1.2M198 43.3h.1M196.8 84.2h.1M196.8 83l1.2 1.2M197.9 83l-1.1 1.2M198 84.2h.1" fill="none" stroke="#804000" stroke-width=".16"/>
<path d="M129.2 113.1h2M131.2 113.1h.1M129.2 122h2M131.2 122h.1" fill="none" stroke="#004080" stroke-width=".16"/>
<path d="M89.8 128h1.8" fill="none" stroke="#00f" stroke-width=".51"/>
<circle cx="89.8" cy="128" r=".25" fill="#00f"/>
<path d="M89.8 131.6h1.8" fill="none" stroke="#00f" stroke-width=".51"/>
<circle cx="89.8" cy="131.6" r=".25" fill="#00f"/>
<path d="M88.9 128.7h3.6v2.2h-3.6z" fill="none" stroke="#00f" stroke-width=".51"/>
<g fill="none" stroke="#f00" stroke-width=".17">
<path d="M153.8 35.6h.1M153.8 35.6v1.7M158.3 35.6h.1M158.3 35.6v1.7M153.8 44.4h.1M153.8 42.7v1.7M158.3 44.4h.1M158.3 42.7v1.7M261.4 74.7h.1M261.4 62.2h.1M261.4 74.7h1.8M261.4 62.2h1.8"/>
<path d="M80 138.7h.1M80 138.7h1.8M83.6 138.7h1.8M85.4 138.7h.1M87.2 129.8h.1M87.2 129.8h1.7M90.7 126.2h.1M90.7 133.3h.1M90.7 126.2v1.8M90.7 131.6v1.7M92.5 129.8h1.8M94.3 129.8h.1"/>
<path d="M106.7 126.2h.1M106.7 135.1h.1M106.7 126.2v1.8M106.7 133.3v1.8M161.8 158.2h.1M161.8 158.2h1.8M168.9 158.2h1.8M170.7 158.2h.1M177.8 158.2h.1M177.8 158.2h1.8M185 158.2h1.7M186.7 158.2h.1"/>
<path d="M56.9 167.1h.1M56.9 172.5h.1M56.9 167.1v1.8M56.9 170.7v1.8M111.2 172.5h.1M111.2 177.8h.1M111.2 172.5v1.7M111.2 176v1.8M202.7 172.5h.1M202.7 177.8h.1M202.7 172.5v1.7M202.7 176v1.8"/>
</g>
<g fill="none" stroke="#00f" stroke-width=".17">
<path d="M153.3 37.9h.1M153.3 37.9l1.1 1M153.8 37.3h.1M153.8 37.3l-.5 .6M154.4 38.9h.1M154.4 38.9l-1.1 1.1M157.7 37.9h.1M157.7 37.9l1.1 1M158.3 37.3h.1M158.3 37.3l-.6 .6M158.8 38.9h.1M158.8 38.9l-1.1 1.1"/>
<path d="M153.3 42.1h.1M153.3 40h.1M153.3 42.1l.5 .6M153.3 40l1.1 1.1M154.4 41.1h.1M154.4 41.1l-1.1 1M157.7 42.1h.1M157.7 40h.1M157.7 42.1l.6 .6M157.7 40l1.1 1.1M158.8 41.1h.1M158.8 41.1l-1.1 1"/>
<path d="M81.8 138.7h.6M82.4 138.7h.1M82.4 137.1v3.2M83.3 138.7h.1M83.3 138.7h.3M83.3 137.1v3.2M106.2 129.6h.1M106.2 131.7h.1M106.2 129.6l1.1 1.1M106.2 131.7l1.1 1.1M106.7 133.3h.1M106.7 128l.6 .6"/>
<path d="M107.3 128.6h.1M107.3 130.7h.1M107.3 132.8h.1M107.3 128.6l-1.1 1M107.3 130.7l-1.1 1M107.3 132.8l-.6 .5M82.4 140.3h.1M83.3 140.3h.1M164.2 157.7h.1M164.2 157.7l-.6 .5M164.2 157.7l1 1.1M165.2 158.8h.1"/>
<path d="M166.3 157.7h.1M166.3 157.7l-1.1 1.1M166.3 157.7l1 1.1M167.3 158.8h.1M168.4 157.7h.1M168.4 157.7l-1.1 1.1M168.4 157.7l.5 .5M168.9 158.2h.1M180.2 157.7h.1M180.2 157.7l-.6 .5M180.2 157.7l1 1.1M181.2 158.8h.1"/>
<path d="M182.3 157.7h.1M182.3 157.7l-1.1 1.1M182.3 157.7l1 1.1M183.3 158.8h.1M184.4 157.7h.1M184.4 157.7l-1.1 1.1M184.4 157.7l.6 .5M185 158.2h.1M55.3 170.1h3.2M55.3 169.2h3.2M56.9 169.2h.1M56.9 170.1h.1"/>
<path d="M56.9 168.9v.3M56.9 170.1v.6M58.5 170.1h.1M58.5 169.2h.1M109.6 175.5h3.2M109.6 174.6h3.2M111.2 174.6h.1M111.2 175.5h.1M111.2 174.2v.4M111.2 175.5v.5M112.8 175.5h.1M112.8 174.6h.1"/>
<path d="M201.1 175.5h3.2M201.1 174.6h3.2M202.7 174.6h.1M202.7 175.5h.1M202.7 174.2v.4M202.7 175.5v.5M204.3 175.5h.1M204.3 174.6h.1"/>
<circle cx="264.9" cy="62.2" r="1.76"/>
<circle cx="264.9" cy="74.6" r="1.76"/>
<circle cx="264.9" cy="74.6" r=".87"/>
<circle cx="264.9" cy="62.2" r=".87"/>
</g>
<circle cx="220.5" cy="46.2" r=".32" fill="#f0f"/>
<circle cx="220.5" cy="46.2" r=".32" fill="none" stroke="#f0f" stroke-width=".17"/>
<circle cx="56.9" cy="83.5" r=".32" fill="#f0f"/>
<circle cx="56.9" cy="83.5" r=".32" fill="none" stroke="#f0f" stroke-width=".17"/>
<circle cx="56.9" cy="67.5" r=".32" fill="#f0f"/>
<circle cx="56.9" cy="67.5" r=".32" fill="none" stroke="#f0f" stroke-width=".17"/>
<circle cx="56.9" cy="56.9" r=".32" fill="#f0f"/>
<circle cx="56.9" cy="56.9" r=".32" fill="none" stroke="#f0f" stroke-width=".17"/>
<circle cx="56.9" cy="64" r=".32" fill="#f0f"/>
<circle cx="56.9" cy="64" r=".32" fill="none" stroke="#f0f" stroke-width=".17"/>
<circle cx="56.9" cy="42.6" r=".32" fill="#f0f"/>
<circle cx="56.9" cy="42.6" r=".32" fill="none" stroke="#f0f" stroke-width=".17"/>
<circle cx="90.7" cy="51.5" r=".32" fill="#f0f"/>
<circle cx="90.7" cy="51.5" r=".32" fill="none" stroke="#f0f" stroke-width=".17"/>
<circle cx="190.3" cy="67.5" r=".32" fill="#f0f"/>
<circle cx="190.3" cy="67.5" r=".32" fill="none" stroke="#f0f" stroke-width=".17"/>
<circle cx="101.4" cy="167.1" r=".32" fill="#f0f"/>
<circle cx="101.4" cy="167.1" r=".32" fill="none" stroke="#f0f" stroke-width=".17"/>
<circle cx="101.4" cy="170.7" r=".32" fill="#f0f"/>
<circle cx="101.4" cy="170.7" r=".32" fill="none" stroke="#f0f" stroke-width=".17"/>
<circle cx="129.8" cy="160" r=".32" fill="#f0f"/>
<circle cx="129.8" cy="160" r=".32" fill="none" stroke="#f0f" stroke-width=".17"/>
<circle cx="119.1" cy="181.3" r=".32" fill="#f0f"/>
<circle cx="119.1" cy="181.3" r=".32" fill="none" stroke="#f0f" stroke-width=".17"/>
<circle cx="56.9" cy="163.5" r=".32" fill="#f0f"/>
<circle cx="56.9" cy="163.5" r=".32" fill="none" stroke="#f0f" stroke-width=".17"/>
<circle cx="111.1" cy="167.1" r=".32" fill="#f0f"/>
<circle cx="111.1" cy="167.1" r=".32" fill="none" stroke="#f0f" stroke-width=".17"/>
<circle cx="119.1" cy="167.1" r=".32" fill="#f0f"/>
<circle cx="119.1" cy="167.1" r=".32" fill="none" stroke="#f0f" stroke-width=".17"/>
<circle cx="158.3" cy="49.8" r=".32" fill="#f0f"/>
<circle cx="158.3" cy="49.8" r=".32" fill="none" stroke="#f0f" stroke-width=".17"/>
<circle cx="192" cy="167.1" r=".32" fill="#f0f"/>
<circle cx="192" cy="167.1" r=".32" fill="none" stroke="#f0f" stroke-width=".17"/>
<circle cx="192" cy="170.7" r=".32" fill="#f0f"/>
<circle cx="192" cy="170.7" r=".32" fill="none" stroke="#f0f" stroke-width=".17"/>
<circle cx="192" cy="158.2" r=".32" fill="#f0f"/>
<circle cx="192" cy="158.2" r=".32" fill="none" stroke="#f0f" stroke-width=".17"/>
<circle cx="209.8" cy="181.3" r=".32" fill="#f0f"/>
<circle cx="209.8" cy="181.3" r=".32" fill="none" stroke="#f0f" stroke-width=".17"/>
<circle cx="147.6" cy="163.5" r=".32" fill="#f0f"/>
<circle cx="147.6" cy="163.5" r=".32" fill="none" stroke="#f0f" stroke-width=".17"/>
<circle cx="202.7" cy="167.1" r=".32" fill="#f0f"/>
<circle cx="202.7" cy="167.1" r=".32" fill="none" stroke="#f0f" stroke-width=".17"/>
<circle cx="209.8" cy="167.1" r=".32" fill="#f0f"/>
<circle cx="209.8" cy="167.1" r=".32" fill="none" stroke="#f0f" stroke-width=".17"/>
<circle cx="176" cy="158.2" r=".32" fill="#f0f"/>
<circle cx="176" cy="158.2" r=".32" fill="none" stroke="#f0f" stroke-width=".17"/>
<circle cx="90.7" cy="120.9" r=".32" fill="#f0f"/>
<circle cx="90.7" cy="120.9" r=".32" fill="none" stroke="#f0f" stroke-width=".17"/>
<circle cx="106.7" cy="120.9" r=".32" fill="#f0f"/>
<circle cx="106.7" cy="120.9" r=".32" fill="none" stroke="#f0f" stroke-width=".17"/>
<circle cx="106.7" cy="138.7" r=".32" fill="#f0f"/>
<circle cx="106.7" cy="138.7" r=".32" fill="none" stroke="#f0f" stroke-width=".17"/>
<circle cx="74.7" cy="120.9" r=".32" fill="#f0f"/>
<circle cx="74.7" cy="120.9" r=".32" fill="none" stroke="#f0f" stroke-width=".17"/>
<circle cx="90.7" cy="138.7" r=".32" fill="#f0f"/>
<circle cx="90.7" cy="138.7" r=".32" fill="none" stroke="#f0f" stroke-width=".17"/>
<circle cx="115.6" cy="122.7" r=".32" fill="#f0f"/>
<circle cx="115.6" cy="122.7" r=".32" fill="none" stroke="#f0f" stroke-width=".17"/>
<circle cx="154.7" cy="64" r=".32" fill="#f0f"/>
<circle cx="154.7" cy="64" r=".32" fill="none" stroke="#f0f" stroke-width=".17"/>
<circle cx="153.8" cy="46.2" r=".32" fill="#f0f"/>
<circle cx="153.8" cy="46.2" r=".32" fill="none" stroke="#f0f" stroke-width=".17"/>
<circle cx="153.8" cy="32.9" r=".32" fill="#f0f"/>
<circle cx="153.8" cy="32.9" r=".32" fill="none" stroke="#f0f" stroke-width=".17"/>
<circle cx="256" cy="69.3" r=".32" fill="#f0f"/>
<circle cx="256" cy="69.3" r=".32" fill="none" stroke="#f0f" stroke-width=".17"/>
<circle cx="256" cy="74.6" r=".32" fill="#f0f"/>
<circle cx="256" cy="74.6" r=".32" fill="none" stroke="#f0f" stroke-width=".17"/>
<circle cx="256" cy="81.8" r=".32" fill="#f0f"/>
<circle cx="256" cy="81.8" r=".32" fill="none" stroke="#f0f" stroke-width=".17"/>
<g font-size="2.1" fill="#804000">
<text x="188.5" y="142.1">CAM500A: R6/0R, R5/NC, for 4412 boards</text>
<text x="188.5" y="144.2">CAM500B: R6/NC, R5/0R, for 4418, H3 boards</text>
</g>
<g font-size="1.6">
<text x="150.6" y="29.5">VDDIO</text>
<text x="53.7" y="38.4">VDD_3.3V</text>
<text x="69" y="42.3">1</text>
<text x="69" y="44.1">2</text>
<text x="69" y="45.8">3</text>
<text x="69" y="47.6">4</text>
<text x="200.6" y="42.3">1</text>
<text x="200.6" y="44.1">2</text>
<text x="200.6" y="45.8">3</text>
<text x="200.6" y="47.6">4</text>
<text x="214.6" y="44.1">A</text>
<text x="214.6" y="45.8">B</text>
<text x="69" y="49.4">5</text>
<text x="69" y="51.2">6</text>
<text x="69" y="53">7</text>
<text x="83.1" y="49.4">A</text>
<text x="83.1" y="51.2">B</text>
<text x="175.3" y="48.4">VDD_2.8V</text>
<text x="200.6" y="49.4">5</text>
<text x="200.6" y="51.2">6</text>
<text x="200.6" y="53">7</text>
<text x="68.2" y="58.3">10</text>
<text x="69" y="54.7">8</text>
<text x="69" y="56.5">9</text>
<text x="175.3" y="59.1">VDD_1.5V</text>
<text x="199.7" y="58.3">10</text>
<text x="200.6" y="54.7">8</text>
<text x="200.6" y="56.5">9</text>
<text x="68.2" y="60.1">11</text>
<text x="68.2" y="61.8">12</text>
<text x="68.2" y="63.6">13</text>
<text x="68.2" y="65.4">14</text>
<text x="177.8" y="60.8">VDDIO</text>
<text x="199.7" y="60.1">11</text>
<text x="199.7" y="61.8">12</text>
<text x="199.7" y="63.6">13</text>
<text x="199.7" y="65.4">14</text>
<text x="261.1" y="61.8">1</text>
<text x="68.2" y="67.2">15</text>
<text x="68.2" y="69">16</text>
<text x="68.2" y="70.7">17</text>
<text x="199.7" y="67.2">15</text>
<text x="199.7" y="69">16</text>
<text x="199.7" y="70.7">17</text>
<text x="261.1" y="69">1</text>
<text x="68.2" y="72.5">18</text>
<text x="68.2" y="74.3">19</text>
<text x="68.2" y="76.1">20</text>
<text x="68.2" y="77.9">21</text>
<text x="199.7" y="72.5">18</text>
<text x="199.7" y="74.3">19</text>
<text x="199.7" y="76.1">20</text>
<text x="199.7" y="77.9">21</text>
<text x="261.1" y="74.3">1</text>
<text x="68.2" y="79.6">22</text>
<text x="68.2" y="81.4">23</text>
<text x="68.2" y="83.2">24</text>
<text x="163.6" y="82.2">VDDIO</text>
<text x="199.7" y="79.6">22</text>
<text x="199.7" y="81.4">23</text>
<text x="199.7" y="83.2">24</text>
<text x="261.1" y="81.4">1</text>
<text x="122.4" y="111.6">1</text>
<text x="122.4" y="113.4">6</text>
<text x="139.1" y="111.3">VDDIO</text>
<text x="136.4" y="118.7">2</text>
<text x="136.4" y="117">5</text>
<text x="122.4" y="120.5">3</text>
<text x="122.4" y="122.3">4</text>
<text x="86.8" y="129.4">3</text>
<text x="90.3" y="126.8" transform="rotate(-90 90.3 126.8)">1</text>
<text x="93.7" y="129.4">4</text>
<text x="90.3" y="133.7" transform="rotate(-90 90.3 133.7)">2</text>
<text x="53.7" y="155.8">VDD_2.8V</text>
<text x="126.6" y="154">VDD_1.5V</text>
<text x="172.8" y="150.5">VDDIO</text>
<text x="74.4" y="163.2">1</text>
<text x="74.4" y="166.8">2</text>
<text x="93.7" y="166.8">5</text>
<text x="93.7" y="163.2">6</text>
<text x="115.9" y="162.9">VDD_3.3V</text>
<text x="165.1" y="163.2">1</text>
<text x="165.1" y="166.8">2</text>
<text x="184.4" y="166.8">5</text>
<text x="184.4" y="163.2">6</text>
<text x="206.6" y="162.9">VDD_3.3V</text>
<text x="74.4" y="170.3">3</text>
<text x="93.7" y="170.3">4</text>
<text x="165.1" y="170.3">3</text>
<text x="184.4" y="170.3">4</text>
<text x="230" y="196.7">CAM500A/B</text>
<text x="228.2" y="200.4">Size</text>
<text x="230" y="202.2">A3</text>
<text x="235.3" y="202.2">CAM500A/B</text>
<text x="235.3" y="200.4">Document Number</text>
<text x="285.1" y="202.9">&lt;RevCode&gt;</text>
<text x="285.1" y="200.4">Rev</text>
<text x="228.2" y="205.7">Date:</text>
<text x="237.4" y="205.7">Friday, October 14, 2016</text>
<text x="263.7" y="205.7">Sheet</text>
<text x="272.6" y="205.7">1</text>
<text x="278" y="205.7">of</text>
<text x="283.3" y="205.7">1</text>
</g>
<g font-size="1.6" fill="#000080">
<text x="154.7" y="38.8">R7</text>
<text x="159.2" y="38.8">R8</text>
<text x="202.7" y="38.8">CON1</text>
<text x="154.7" y="43.2">1K</text>
<text x="159.2" y="43.2">1K</text>
<text x="262.6" y="59.4">H1</text>
<text x="136.9" y="63.7">R1</text>
<text x="145.8" y="63.7">/NC</text>
<text x="262.6" y="66.5">H2</text>
<text x="262.6" y="71.8">H3</text>
<text x="136.9" y="83.2">R3</text>
<text x="145.8" y="83.2">0R</text>
<text x="176.1" y="81.4">R2</text>
<text x="185" y="81.4">0R</text>
<text x="262.6" y="79">H4</text>
<text x="71.2" y="87.3">CON2</text>
<text x="124.5" y="108.1">U3</text>
<text x="76.5" y="120.6">C9</text>
<text x="85.4" y="120.6">10pF</text>
<text x="92.5" y="127.7">X1</text>
<text x="108.5" y="129.5">R4</text>
<text x="124.5" y="127.7">NL27WZU04DF</text>
<text x="76.5" y="138.3">C10</text>
<text x="85.4" y="138.3">10pF</text>
<text x="163.6" y="154.3">R6</text>
<text x="183.2" y="154.3">R5</text>
<text x="76.5" y="159.7">U1</text>
<text x="163.6" y="156.1">0R</text>
<text x="167.2" y="161.5">U2</text>
<text x="183.2" y="156.1">0R/NC</text>
<text x="56.9" y="166.8">C3</text>
<text x="131.6" y="166.8">C4</text>
<text x="147.6" y="166.8">C7</text>
<text x="222.3" y="165">C8</text>
<text x="222.3" y="166.8">4.7uF</text>
<text x="56.9" y="172.1">4.7uF</text>
<text x="76.5" y="173.9">RT9011-FMPJ6</text>
<text x="112.9" y="173.9">C2</text>
<text x="120.9" y="173.9">C1</text>
<text x="131.6" y="168.6">4.7uF</text>
<text x="147.6" y="172.1">4.7uF</text>
<text x="167.2" y="173.9">RT9011-PGPJ6</text>
<text x="204.5" y="173.9">C6</text>
<text x="211.6" y="173.9">C5</text>
<text x="112.9" y="175.7">100nF</text>
<text x="120.9" y="175.5">4.7uF</text>
<text x="204.5" y="175.7">4.7uF</text>
<text x="211.6" y="175.5">100nF</text>
</g>
<g font-size="1.6" fill="#f00">
<text x="48.4" y="47.7">SDA</text>
<text x="48.4" y="45.9">SCL</text>
<text x="147.1" y="45.9">SDA</text>
<text x="48.4" y="51.2">RESET</text>
<text x="48.4" y="49.4">GPIO</text>
<text x="147.1" y="49.4">SCL</text>
<text x="164" y="51.2">RESET</text>
<text x="164" y="53">VSYNC</text>
<text x="48.4" y="54.8">XCLK</text>
<text x="164" y="54.8">GPIO</text>
<text x="164" y="56.6">HREF</text>
<text x="48.4" y="65.4">PCLK</text>
<text x="48.4" y="61.9">HREF</text>
<text x="48.4" y="60.1">VSYNC</text>
<text x="128.4" y="63.7">XCLK</text>
<text x="164" y="61.9">DAT7</text>
<text x="164" y="65.4">DAT6</text>
<text x="48.4" y="69">DAT7</text>
<text x="48.4" y="70.8">DAT6</text>
<text x="164" y="69">DAT5</text>
<text x="164" y="70.8">PCLK</text>
<text x="48.4" y="76.1">DAT3</text>
<text x="48.4" y="72.6">DAT5</text>
<text x="48.4" y="74.3">DAT4</text>
<text x="48.4" y="77.9">DAT2</text>
<text x="164" y="72.6">DAT4</text>
<text x="164" y="74.3">DAT0</text>
<text x="164" y="76.1">DAT3</text>
<text x="164" y="77.9">DAT1</text>
<text x="48.4" y="79.7">DAT1</text>
<text x="48.4" y="81.4">DAT0</text>
<text x="164" y="79.7">DAT2</text>
<text x="153.3" y="157.9">1.8V</text>
<text x="201.3" y="157.9">3V</text>
</g>
<g font-size="1.6" fill="#004080">
<text x="72" y="43.4">3.3V</text>
<text x="72" y="45.2">3.3V</text>
<text x="72" y="46.9">SCL</text>
<text x="203.6" y="43.4">NC1</text>
<text x="203.6" y="45.2">AGND</text>
<text x="203.6" y="46.9">SIO-D</text>
<text x="211.5" y="45.2">A</text>
<text x="211.5" y="46.9">B</text>
<text x="72" y="48.7">SDA</text>
<text x="72" y="50.5">GPIO/INT A</text>
<text x="72" y="52.3">RESET</text>
<text x="79.9" y="52.3">B</text>
<text x="203.6" y="48.7">AVDD</text>
<text x="203.6" y="50.5">SIO-C</text>
<text x="203.6" y="52.3">RESET</text>
<text x="72" y="54.1">GND</text>
<text x="72" y="55.8">XCLK</text>
<text x="72" y="57.6">GND</text>
<text x="72" y="59.4">FIELD</text>
<text x="203.6" y="54.1">VSYNC</text>
<text x="203.6" y="55.8">PWDN</text>
<text x="203.6" y="57.6">HREF</text>
<text x="203.6" y="59.4">DVDD</text>
<text x="72" y="61.2">VSYNC</text>
<text x="72" y="62.9">HREF</text>
<text x="72" y="64.7">GND</text>
<text x="203.6" y="61.2">DOVDD</text>
<text x="203.6" y="62.9">Y9/MDP1</text>
<text x="203.6" y="64.7">XCLK</text>
<text x="72" y="66.5">PCLK</text>
<text x="72" y="68.3">GND</text>
<text x="72" y="70.1">DAT7</text>
<text x="72" y="71.8">DAT6</text>
<text x="203.6" y="66.5">Y8/MDN1</text>
<text x="203.6" y="68.3">DGND</text>
<text x="203.6" y="70.1">Y7/MCP</text>
<text x="203.6" y="71.8">PCLK</text>
<text x="72" y="73.6">DAT5</text>
<text x="72" y="75.4">DAT4</text>
<text x="72" y="77.2">DAT3</text>
<text x="203.6" y="73.6">Y6/MCN</text>
<text x="203.6" y="75.4">Y2</text>
<text x="203.6" y="77.2">Y5/MDP0</text>
<text x="72" y="79">DAT2</text>
<text x="72" y="80.7">DAT1</text>
<text x="72" y="82.5">DAT0</text>
<text x="203.6" y="79">Y3</text>
<text x="203.6" y="80.7">Y4/MDN0</text>
<text x="203.6" y="82.5">AF-VDD</text>
<text x="72" y="84.3">GND</text>
<text x="203.6" y="84.3">NC2</text>
<text x="125.4" y="112.7">IN A1</text>
<text x="125.4" y="114.5">OUT Y1</text>
<text x="130.7" y="119.8">GND</text>
<text x="131.6" y="118.1">Vcc</text>
<text x="125.4" y="121.6">IN A2</text>
<text x="125.4" y="123.4">OUT Y2</text>
<text x="77.4" y="164.3">VOUT2</text>
<text x="77.4" y="167.9">GND</text>
<text x="86.3" y="164.3">VOUT1</text>
<text x="88.9" y="167.9">VIN</text>
<text x="168.1" y="164.3">VOUT2</text>
<text x="168.1" y="167.9">GND</text>
<text x="177" y="164.3">VOUT1</text>
<text x="179.6" y="167.9">VIN</text>
<text x="77.4" y="171.4">EN2</text>
<text x="88.5" y="171.4">EN1</text>
<text x="168.1" y="171.4">EN2</text>
<text x="179.2" y="171.4">EN1</text>
</g>
<g font-size="1.6" fill="#8000ff">
<text x="108.5" y="131.2">5.1M</text>
<text x="94.3" y="134.8">24MHz</text>
</g>
<g font-size="1.3">
<text x="30.8" y="1.3">5</text>
<text x="88.9" y="1.3">4</text>
<text x="146.9" y="1.3">3</text>
<text x="205" y="1.3">2</text>
<text x="263.1" y="1.3">1</text>
<text x=".5" y="28.4">D</text>
<text x="292.6" y="28.4">D</text>
<text x=".5" y="79.5">C</text>
<text x="292.6" y="79.5">C</text>
<text x=".5" y="130.6">B</text>
<text x="292.6" y="130.6">B</text>
<text x=".5" y="181.7">A</text>
<text x="292.6" y="181.7">A</text>
<text x="30.8" y="207.4">5</text>
<text x="88.9" y="207.4">4</text>
<text x="146.9" y="207.4">3</text>
<text x="205" y="207.4">2</text>
<text x="263.1" y="207.4">1</text>
</g>
</svg>
